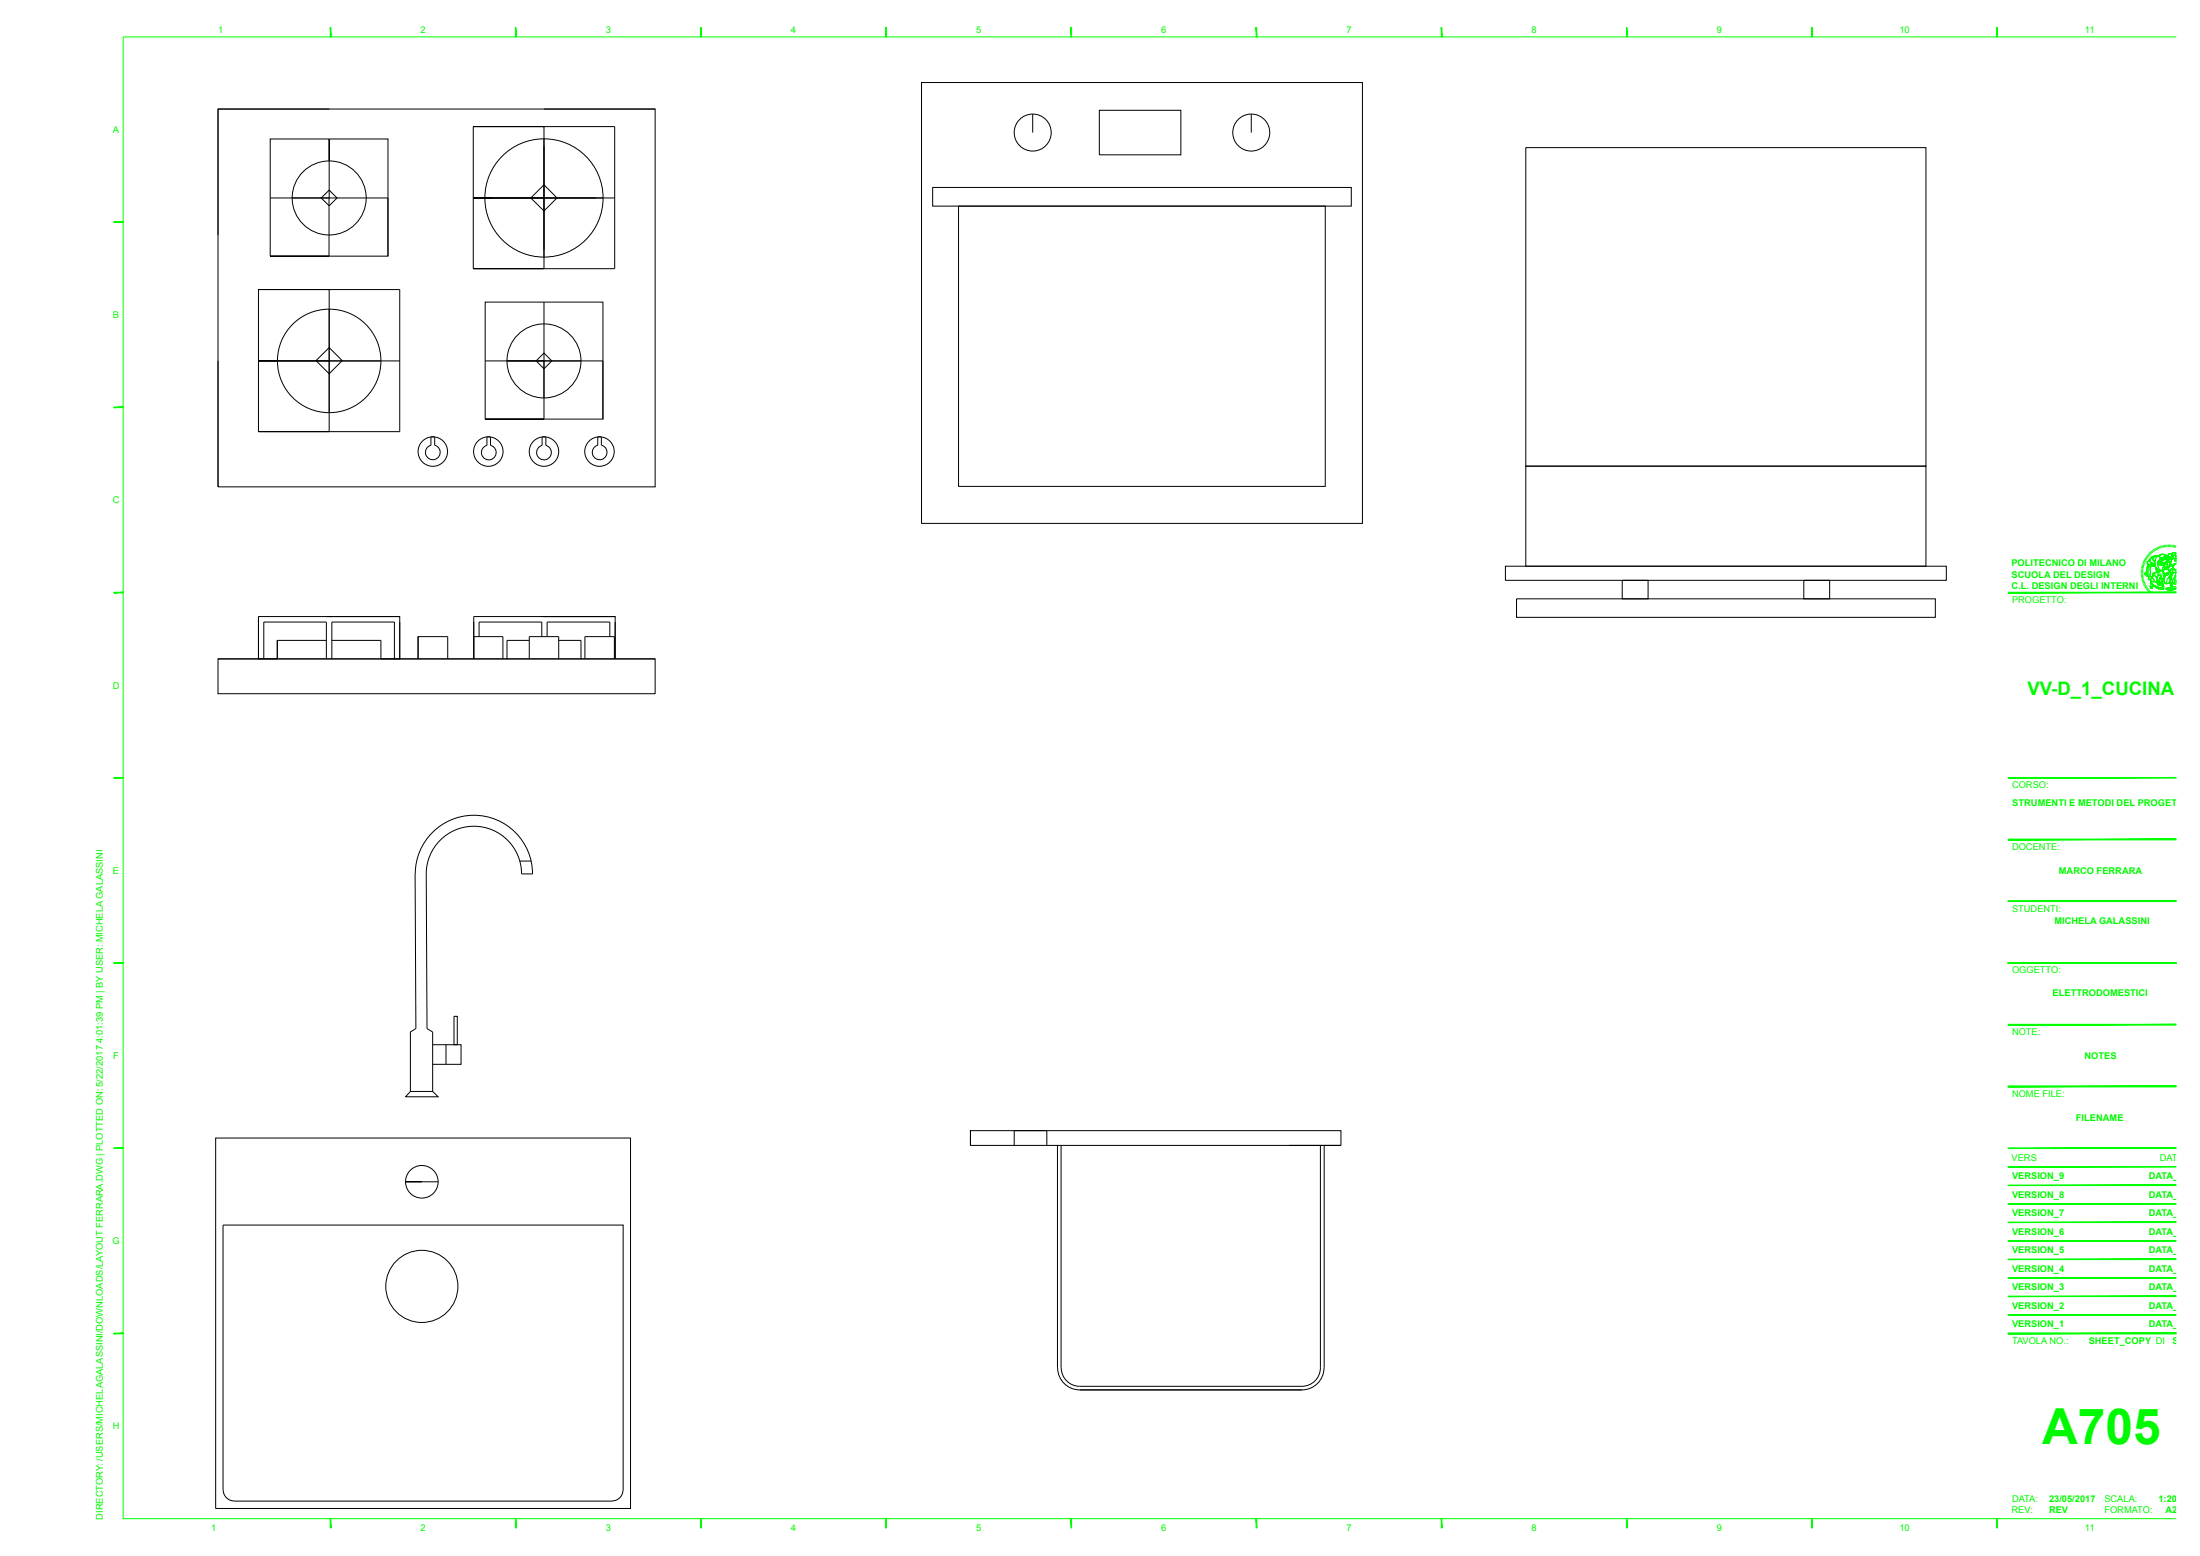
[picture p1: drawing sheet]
<svg xmlns="http://www.w3.org/2000/svg" width="594mm" height="420mm" viewBox="0 0 594 420" stroke-linecap="round" stroke-linejoin="round" font-family="sans-serif">
<g fill="none" stroke="#000" stroke-width=".27">
<path d="M58.9 29.4h118v102h-118zM88.9 29.4h-30v34M127.8 34.2v38.3M146.9 29.4h30M146.9 37.4v32M248.8 22.3h119.1v119h-119.1zM278.8 30.8v5M296.8 29.8h22v12h-22zM337.8 30.8v5M412 39.8h108v86h-108zM73 53.4v-15.9h31.8v31.6M73 53.4v15.7"/>
<path d="M86.7 53.4l2.2-2.1 2.1 2.1-2.1 2.2zM88.8 53.3v15.8h-15.8h31.8v-15.7h-26M88.9 43.4v-5.9v15.9h-15.9M130.9 53.4h32M132.9 53.4h-5.1h38.2M143.3 53.4l3.6-3.5 3.5 3.5-3.5 3.5zM146.9 53.3v-19.1h-19.1h38.2v38.3h-38.2h19.1v-19.1h-19.1M251.8 50.6h113v5h-113zM258.8 55.6h99v75.7h-99zM69.8 78.2v38.3M58.9 97.4v34M85.3 97.3l3.6-3.5 3.5 3.5-3.5 3.6z"/>
<path d="M88.9 97.3v-19.1h-19.1h38.1v38.3h-38.1h19.1v-19.1h-19.1M88.9 83.4v28M102.8 97.4h-33h38.1M131 97.4v15.7M136.9 97.4h20M144.8 97.4l2.1-2.1 2.1 2.1-2.1 2.1zM146.9 81.5v31.6h-15.9h31.8v-15.7h-31.8M146.9 81.5h-15.9v15.9M146.9 81.5h15.9v31.6M116.4 120.2v-2a.63 .63 0 0 1 1 0v2M116.4 120.2a1.99 1.99 0 0 0-1.2 3 1.99 1.99 0 0 0 3.3 0 1.99 1.99 0 0 0-1.1-3M132.5 120.2a1.98 1.98 0 0 1 1.2 3 1.98 1.98 0 0 1-3.3 .1 1.98 1.98 0 0 1 1.1-3.1v-2a.59 .59 0 0 1 .9 0v2"/>
<path d="M146.4 120.2a1.99 1.99 0 0 0-1.2 3 1.99 1.99 0 0 0 3.2 .1 1.99 1.99 0 0 0-1-3.1v-2a.63 .63 0 0 0-1 0v2M161.4 120.2v-2a.59 .59 0 0 1 1 0v2M161.4 120.2a1.99 1.99 0 0 0-1.1 3 1.99 1.99 0 0 0 3.2 0 1.99 1.99 0 0 0-1.1-3M412 125.8h108v27h-108zM406.5 152.8h119v3.8h-119zM438 156.6h7v5h-7zM487 156.6h7v5h-7zM58.9 177.9h118v9.4h-118zM58.9 177.9h118M69.8 166.4v11.5h5.1M69.8 166.4h38.1v11.5h-5.1v-5h-13.2M69.8 166.4v11.5"/>
<path d="M71.2 177.9v-10h16.9v10M74.9 172.9v5M88.1 172.9h-13.2v5M88.1 166.4h19.8M89.6 177.9v-10h16.9v10M107.9 167.9v10M112.9 171.8v6.1v-6.1h8v6.1M127.9 171.8h7.9v6.1M129.3 171.8v-3.9h17v3.9M142.9 177.9v-6.1h8v6.1M142.9 172.9h-6v5M146.3 166.4h19.8"/>
<path d="M147.7 171.8v-3.9h17v3.9M150.9 172.9h6v5M157.9 177.9v-6.1h8v6.1M166.1 167.9v10v-11.5h-38.2v11.5M409.5 161.6h113v5h-113zM112.1 235.9l.2 41.7-1.5 1v16M140.3 232.4h3.1M143.8 235.9a15.8 15.8 0 0 0-15.8-15.8 15.8 15.8 0 0 0-15.9 15.8M143.8 235.9h-3a12.9 12.9 0 0 0-12.8-12.9 12.9 12.9 0 0 0-12.9 12.9l.2 41.7 1.5 1v16M122.6 274.3h.9v7.7h-.9zM110.8 294.6h6l1.5 1.4h-8.8zM116.8 282h7.7v5.3h-7.7"/>
<path d="M120.4 282v5.3M58.2 307.2h112v100h-112zM113.9 319h-4.4h8.8M262 305.2v4v-4h100.1v4M262 309.2h100.1h-14.1M273.8 309.2v-4h8.8v4M285.5 309.2v60M286.5 309.2v60M356.5 309.2v60a5 5 0 0 1-5 5h-60a5 5 0 0 1-5-5M357.5 309.2v60M357.5 369.2a6 6 0 0 1-6 6h-60a6 6 0 0 1-5.9-6M60.2 402.2v-71.5h108.1v71.5"/>
<path d="M60.3 402.2a2.96 2.96 0 0 0 2.9 2.9M63.2 405.2h102M168.2 402.2a2.96 2.96 0 0 1-3 2.9"/>
<circle cx="278.8" cy="35.8" r="5"/>
<circle cx="337.8" cy="35.8" r="5"/>
<circle cx="88.9" cy="53.4" r="10"/>
<circle cx="146.9" cy="53.4" r="16"/>
<circle cx="88.9" cy="97.4" r="14"/>
<circle cx="146.9" cy="97.4" r="10"/>
<circle cx="116.9" cy="121.9" r="4"/>
<circle cx="131.8" cy="121.9" r="4"/>
<circle cx="146.9" cy="121.9" r="4"/>
<circle cx="161.9" cy="121.9" r="4"/>
<circle cx="113.9" cy="319" r="4.4"/>
<circle cx="113.9" cy="347.2" r="9.7"/>
</g>
<g fill="none" stroke="#0f0" stroke-width=".27">
<path d="M578 154.2l.7 .1M578 154.6h.7M578 155h.7M578 153.9l.7 .1M578.1 153.6h.7M578.1 153.2l.7 .1M578.2 152.8l.7 .2M578.3 152.5l.7 .2M578.4 152.2l.7 .2M578.5 151.8l.6 .3M578.7 151.5l.6 .3M578.7 155.2l-.7 .1"/>
<path d="M578.7 155.6l-.6 .1M578.8 151.2l.6 .3M578.8 155.9l-.7 .1M578.8 156.2l-.6 .2M578.9 156.6l-.6 .1M579 150.8l.6 .4M579 156.9l-.6 .2M579.1 157.2l-.6 .2M579.2 150.5l.5 .4M579.3 157.4l-.7 .3M579.4 150.3l.5 .3M579.4 157.7l-.6 .3"/>
<path d="M579.6 158l-.6 .4M579.6 150l.5 .4M579.7 158.3l-.6 .4M579.8 149.7l.5 .4M579.9 158.6l-.5 .4M580 149.4l.5 .5M580.1 158.8l-.5 .5M580.3 149.2l.5 .5M580.3 159.1l-.5 .4M580.5 159.4l-.5 .4M580.5 148.9l.5 .5M580.7 159.6l-.5 .5"/>
<path d="M580.8 148.7l.5 .5M581 159.8l-.5 .5M581.1 148.5l.4 .5M581.4 148.3l.4 .5M581.7 148.1l.4 .5M582 147.9l.3 .6M582.3 147.7l.3 .6M582.7 147.6l.2 .6M583 147.5l.2 .6M583.3 147.3l.2 .7M583.7 147.2l.1 .7M584 147.2l.2 .6"/>
<path d="M584.3 147.1l.2 .7M584.7 147l.1 .7M585.1 147v.7M585.4 153.1l-.8-.1-.3-.2-.2 .3-.3 1.1 .3 .1 .5-.7 1.1 .2 .2 .4v.2l-.4 .3v.3l-.4 .3-.6-.4M585.4 147v.7M585.8 147v.7M586.1 147v.7M586.5 147l-.1 .7M586.8 147.1v.7M587.2 147.1l-.1 .7M587.6 147.2l-.2 .7M581.2 160l-.4 .5"/>
<path d="M581.5 160.2l-.5 .6M581.7 160.4l-.4 .6M582 160.6l-.4 .6M582.3 160.8l-.3 .5M582.6 160.9l-.3 .6M582.9 161l-.3 .7M583.2 161.2l-.2 .6M583.5 161.3l-.2 .6M583.8 161.4l-.2 .6M584.1 161.4l-.1 .7M584.4 161.5l-.1 .7M584.8 161.6l-.1 .6"/>
<path d="M585.1 161.6l-.1 .7M585.4 161.6v.7M585.7 161.6v.7M586 161.6l.1 .7M586.4 161.6l.1 .6M586.7 161.6l.1 .6M587 161.5l.1 .6M587.4 161.4l.1 .7M587.7 161.3v.1"/>
</g>
<path d="M585.4 153.1l.8-.4-.1-.3 .7 .1-.1 .5 .2 .6-.3 .6 .2 .4-.4 .6-.4 .1-.2 .6h-.3l.2 .2h.3v.4l.2-.3-.3 1.2-1.1 .2-.8-.7 .6-1.5" fill="none" stroke="#0f0" stroke-width=".27"/>
<path d="M584.6 155.2v.2M584.6 153.6l-.6 .4 .4 1 1.1-.5a.21 .21 0 0 0 .3 0 .21 .21 0 0 0 .1-.3h-.1" fill="none" stroke="#0f0" stroke-width=".27"/>
<path d="M584.6 153.6l1 .2 .2 .4M586.5 150.5l.3-.6 .6-.2 .2 .5-.3 .5v.7l.3-.3 .1-.6-.2 .7 .2 .5M587.7 152l-1 .7 .1 .8 .6 .5h.3M587.7 154.4l-.3 .6a.25 .25 0 0 0-.1 .4 .25 .25 0 0 0 .4 .1l-.5 .1v1l-.2 .8 .1 .2h.6M587.7 158.7l-1.8 .4v.4l1.8-.6M587.7 156.5v.9M587.7 149.5l-.5-.3h-.5l-.4 1" fill="none" stroke="#0f0" stroke-width=".27"/>
<path d="M586.3 150.2l.1 .8 .1-.5M586.3 157.4l.2-.1 .1 1.2-.3-.7-.3 .7zM586.8 154.6l.9-.2-.6 1.4-.6 .8v.8h-.2l-.3 .6-.1-1zM586.8 149.9l.6-.2 .2 .5-.3 .5-.5 .1-.2-.2zM587.7 158.5l-.9-.2-2 .5 1.1 .3 1.8-.4" fill="none" stroke="#0f0" stroke-width=".27"/>
<path d="M586 155.3l.4-.1-.1 .9-.3 .4v-.4h-.3l-.2-.2 .4-.1z" fill="none" stroke="#0f0" stroke-width=".27"/>
<path d="M585.8 149.5l-.4 .2v.5l.8 .6 .1 .7-.3 .4 .1 .5" fill="none" stroke="#0f0" stroke-width=".27"/>
<path d="M584.4 154.9l1.2-.4-.1 .5-.4 .2-.6-.1zM584.7 150.8l.9-.2a.29 .29 0 0 1-.1 .5 .29 .29 0 0 1-.4-.2zM584.8 158.8l1.1 .3v.3l-1.1-.3zM585 151.6l.5-.1 .3 .3 .1 1-.2 .2h-.5zM585.2 150.4l.2-.2 .3 .1 .3 .5-.3 .1-.1-.3h-.4zM585.5 151.4l-.8 .3-.2 .8-.2 .2 .3 .4h.3M585.8 149.5l.7-.1-.2 .6 .1 1 .2-.5 .2 .3 .5-.1v.7l.2-.2 .2 .5M587.7 152l-.9 .5" fill="none" stroke="#0f0" stroke-width=".27"/>
<path d="M585.5 151.4l.3 .2 .3 .7a.26 .26 0 0 1 0 .4 .26 .26 0 0 1-.4 0l.2-.5" fill="none" stroke="#0f0" stroke-width=".27"/>
<path d="M582.9 150.1l.6-.5h.8l.5 .2 .2 .5M585.9 152.2l-.2-.6-.6-.1-.2 .4 .3 .8-.1 .4h-.2" fill="none" stroke="#0f0" stroke-width=".27"/>
<path d="M582.8 151.9l.7-.3 .3 .2-.3 .2 .1 .5-.6-.1zM582.9 150.1l.7 .6 .7-.3 .1-.2 .4 .3 .2-.2M583.5 151.9l.9 .1-.3 .1v.4l-.3 .1-.3-.2zM584.4 151l.3-.5-.3-.3-.5 .4-.7-.1-.1 .6" fill="none" stroke="#0f0" stroke-width=".27"/>
<path d="M581.3 154.8l1.1-.4 .3 .2 .3-.5h.6l.5 .3 .5 .9-.3 .7-.8 .3-.4-.1 .4-.5-.2-.4-.4-.2-.3 .3a.26 .26 0 0 1-.1 .3 .26 .26 0 0 1-.3 .1l-.2-.2a.31 .31 0 0 0-.2-.3 .31 .31 0 0 0-.4 .1l-.2-.2zM582.4 156.4l.3-1.2 .3-.1 .3 .2 .2 .4-.3 .1-.4 1.2 .7 .4M584.4 151l-.3 .2-.4-.2-.6 .1" fill="none" stroke="#0f0" stroke-width=".27"/>
<path d="M583.5 157.4l.1 .3-.4-.3 .3 .5-.4-.4 .1 .5-.2-.3-.3 .2 .1-.3-.3-.2" fill="none" stroke="#0f0" stroke-width=".27"/>
<path d="M581.3 151.1v-.4l.5-.5 1-.1 .4 .3v.5l-.7 1.1 .5 1.8M582.4 156.4l.1 1M582.7 151.4l1-.4-.2 .6-1 .5z" fill="none" stroke="#0f0" stroke-width=".27"/>
<path d="M581.3 151.1l.6 .3v1.4l.5 .8v.8l.2 .2 .3-.1 .1-.4h.5l-.5-.3M582.4 154.4v-.8l-.5-.8h-1.2l-.2 .5 .2 1.2-.2 .7" fill="none" stroke="#0f0" stroke-width=".27"/>
<path d="M579.8 152.1l-.1-.3 .8-.8v.5l.2 .4 1.1 .3-.7 .3-1.3-.3M579.9 152.3l1.5 .2a.22 .22 0 0 1 .3-.3 .22 .22 0 0 1 .2 .3v.3h-1.4l-.6-.1zM582.4 154.4l-1.1 .4-.1 .4 .2 .2-.2 .1a.24 .24 0 0 1-.2 .3 .24 .24 0 0 1-.3-.1l-.2-.5" fill="none" stroke="#0f0" stroke-width=".27"/>
<path d="M579.8 152.1v.1M580.7 158.7l-.2-.4 .4-.9 .7 .6 1.3 .6 .8-.1 .4-.5 .1 .3-.1 .6" fill="none" stroke="#0f0" stroke-width=".27"/>
<path d="M580.7 158.7l.3 .1 .1-.2-.2-.2 .5-.3 1.3 .8 .8 .2 .6-.2" fill="none" stroke="#0f0" stroke-width=".27"/>
<path d="M580.5 151.5l.1-.7 .5-.5 1.4-.2-.9 .2-.4 .5 .1 .3 .6 .3-.1 .8" fill="none" stroke="#0f0" stroke-width=".27"/>
<path d="M580.5 151.5l.2 .4 1.1 .3M580.7 156.7l.6 .3h.8a.21 .21 0 0 1 .3-.1 .21 .21 0 0 1 0 .3l.4 .4-.1 .3 .3-.2 .2 .3-.1-.5 .4 .4" fill="none" stroke="#0f0" stroke-width=".27"/>
<path d="M583.7 156.8l-.2-.5-.4-.1-.3 .7 .8 .7-.4-.2 .3 .5" fill="none" stroke="#0f0" stroke-width=".27"/>
<g fill="none" stroke="#0f0" stroke-width=".27">
<path d="M580.1 152.7l-.3 .6-.1 1.4-.3 .5 .3 .3M580.2 152.9l.2-.1a.21 .21 0 0 1 .3 0 .21 .21 0 0 1-.1 .3v2.5l-.4 .1-.3-.2a.21 .21 0 0 1-.2-.2 .21 .21 0 0 1 .2-.3l.1-1.6zM580.7 156.7l.1 .6 .5 .5 1.9 .8 .5-.1 .3-.4-.3-1.3M581.2 155.5l.2-.1a.65 .65 0 0 1 .9 .4l.1 .6a.54 .54 0 0 1-.2 .6 .54 .54 0 0 1-.6 0l-.8-.1-.3-.6 .7-.2zM581.9 152.8h-1.6a.62 .62 0 0 0-.6 .2 .62 .62 0 0 0-.1 .6l-.1 .8-.5 .6 .3 .3M583.9 151.9l.5 .1-.3 .1v.4l-.6-.1v-.5h.5l-.2 .1M584 156.9l.8 .6M584.3 150.5l.2 .2M584.4 150.6l-.1 .1M585.2 156l-.4 1.5 1.1-.2M585.2 154.7l.2 .1M585.3 154.8h.1"/>
<path d="M585.5 150.7l-.4-.1-.4 .2 .6 .3 .4-.1-.2-.4 .1 .2M586.1 150.4l.1 .4M586.8 150.2l.2 .1M586.9 150.3h-.1M587.2 150.4h.2M587.3 150.4v.1M587.5 153.6l.1 .1M587.7 155.4v.1a.73 .73 0 0 0-.5 1l-.2 1 .7 .1M587.7 156.5v.9M587.7 153.6l-.3 .1"/>
</g>
<g fill="none" stroke="#0f0" stroke-width=".27">
<path d="M584.8 158.8v.3l1.2 .4 1.7-.5M585.4 151.7l-.2 .2M585.9 152.1l-.2 .1M585.9 159.1v.3M586 155.9l-.1 .5 .3-.2M586.2 155.7l-.1 .2-.1-.2M586.2 153.4l-.2 1.3M586.2 152.6l.5 .2M586.3 154.5l-.3 .4v.4M586.4 150.8v.2l.1-.1 .3-1 .6-.2 .2 .5-.4 1.1 .2-.1M586.4 155.2l-.4 .1-.2 .6h-.3l.2 .2h.3M586.6 150.5l.2 .3 .5-.1"/>
<path d="M586.8 154.5l-.9 2.5 .1 1 .5-.7 .1 1.4-.3-.9-.4 1.1 .1-.9M586.8 150.6l.2 .1M586.8 153.6l-.2 .4 .1 .5 1-.1-.6 1.4-.6 .8v.8M586.9 150.5h.1M587.5 151.2l.2 .5M587.7 152l-.1 .1M587.7 152.1l-.7 .2-.3 .4v.3M587.7 152.3h-.5l-.4 .6v.6l.6 .5h.3M587.7 158.7l-1.8 .4-1.1-.3M587.7 158.5l-.9-.2-2 .5"/>
</g>
<path d="M584.3 156.3l.1 .9M584.3 152.9l-.4 .4-.1 .8M585.2 150.6l.2-.4 .3 .1 .3 .3v.2l-.3 .1M585.3 151.4h.3l.3 .2 .3 1.1-.3 .1-.2-.3M585.5 153.1v.7M585.9 151.9v.6l-.7-.1M586 150.8l.2-.1 .1 .2-.3 1M586.5 149.4l-.8 .1-.3 .7M587.7 149.5l-.5-.3-.6 .1-.3 .7 .1 .8M587.7 150.5l-.3 .7" fill="none" stroke="#0f0" stroke-width=".27"/>
<path d="M584 155l.2 .6-.1 .4-.4 .3-.5-.1M584 154.3v-.3l.5-.4h.5l.7 .2 .2 .4v.3l-.4-.1M585.2 155.1h.1M585.3 151.4l-.4 .1-.3 .3-.3 .9 .3 .4h.5l.1-.1-.2-1.4 .5-.1 .2 .3M585.3 155h.1M585.6 154.5l-.1 .5-.4 .2-.5-.2" fill="none" stroke="#0f0" stroke-width=".27"/>
<path d="M580.9 157.4l-.4 .9 .3 .5h.2l.1-.2-.2-.2 .4-.3 .8 .5M583.5 154.1l.6 .2 .4 .7v.6l-.4 .4M583.5 156.3l.6 1.6-.4 .6-.7 .1M585.5 154.4l-1 .5" fill="none" stroke="#0f0" stroke-width=".27"/>
<path d="M580.6 156.4l.2 .5 .5 .1 1.1-.1v.5l.4 .2-.1 .3 .3-.2 .2 .3-.1-.5 .4 .4-.3-.5 .4 .2M580.7 156.7v.6l.6 .5 2.2 1M581.6 155.2l.8 .7M584.1 158l.1 .8-.2 .3-1.2-.2-.7-.3" fill="none" stroke="#0f0" stroke-width=".27"/>
<path d="M581 155.8l-.4-.2-.4 .1-.1 .7 .2 .1 .5-.4h.5l.4 .6M581.7 155.2l-.5 .4-.2 .3 .2 .2M582.4 156.9l.2-1.5 .3-.3 .4 .2 .2 .4-.3 .1-.4 1.2 .8 .6M582.4 154.4l-1 .3-.2 .2 .2 .5M582.8 151.9l.2 .5 .6 .1M582.9 150.1l.8-.5 .9 .1 .4 .4a.26 .26 0 0 1-.1 .4 .26 .26 0 0 1-.4-.2l-.1-.1-.1 .2M583.6 151.6l.2 .3M584.2 151h.1" fill="none" stroke="#0f0" stroke-width=".27"/>
<path d="M582.5 150.1l-.7 .1-.5 .4v.5l.6 .3M583 151.3l.2-.4-.2-.7-1.1-.2-.8 .3-.5 .5-.1 .7 .2 .4 1 .3M583.6 151.4v.2l-1.1 .5M583.7 151v.4l-.3 .2M584.3 150.4l-.6 .3-.5-.2M584.7 150.4l-.2 .6-.4 .2-.4-.2-.5 .1" fill="none" stroke="#0f0" stroke-width=".27"/>
<path d="M581.9 151.2v1.6l.5 .8v.8l.2 .2 .3-.1 .1-.4h.5l-.7-.6-.3-1.4 .5-.8" fill="none" stroke="#0f0" stroke-width=".27"/>
<g fill="none" stroke="#0f0" stroke-width=".27">
<path d="M587.7 10h-554.4v399.9h554.4M579.9 152.2v.5M580.3 152.8l-.3 .5v1.5l-.3 .7 .8 .1M580.5 151l-.8 .8 .3 .5 1.3 .2 .5-.3M580.7 152.8l-.2 .5 .1 2.3M582 153.1l.3 1.4M582.3 150.4l-.4 .8M583.6 154.9l-.7 .2M583.8 154.6l.7 .5M584.5 155.7l-.3 .9-.4 .5M584.6 155l-.1 .1M585.6 151.6l.3 .3-.2 .1"/>
<path d="M585.9 152.8l-.2 .2h-.5M586.5 153.4l-.5 .9"/>
</g>
<g fill="#fff" stroke="#fff" stroke-width=".27">
<path d="M567.2 159.9h20.5v2.9z"/>
<path d="M567.2 164.3h20.5v-1.5zM567.2 159.9l20.5 2.9-20.5 1.5z"/>
</g>
<path d="M587.7 159.9h-20.5v4.4h20.5" fill="none" stroke="#fff" stroke-width=".27"/>
<g fill="#0f0" stroke="#0f0" stroke-width=".27">
<path d="M542.2 360h45.5v-.2zM542.2 359.8h45.5l-45.5 .2z"/>
<path d="M542.2 360h45.5v-.2zM542.2 359.8h45.5l-45.5 .2z"/>
<path d="M542.2 355l45.5-.2zM542.2 354.8h45.5z"/>
<path d="M542.2 350l45.5-.1zM542.2 349.9h45.5z"/>
<path d="M542.2 345l45.5-.1zM542.2 344.9h45.5z"/>
<path d="M542.2 340l45.5-.1zM542.2 339.9h45.5z"/>
<path d="M542.2 335l45.5-.1zM542.2 334.9h45.5z"/>
<path d="M542.2 330l45.5-.1zM542.2 329.9h45.5z"/>
<path d="M542.2 325l45.5-.1zM542.2 324.9h45.5z"/>
<path d="M542.2 320l45.5-.1zM542.2 319.9h45.5z"/>
<path d="M542.2 226.5v.2l45.5-.2zM542.2 226.7l45.5-.2v.2z"/>
<path d="M542.2 243.2v.1l45.5-.1zM542.2 243.3l45.5-.1v.1z"/>
<path d="M542.2 243.3h45.5v-.1zM542.2 243.2h45.5l-45.5 .1z"/>
<path d="M542.2 260h45.5v-.1zM542.2 259.9h45.5l-45.5 .1z"/>
<path d="M542.2 159.9v.1l45.5-.1zM542.2 160l45.5-.1v.1z"/>
<path d="M542.2 260h45.5v-.1zM542.2 259.9h45.5l-45.5 .1z"/>
<path d="M542.2 276.7h45.5v-.2zM542.2 276.5h45.5l-45.5 .2z"/>
<path d="M542.2 260h45.5v-.1zM542.2 259.9h45.5l-45.5 .1z"/>
<path d="M542.2 260h45.5v-.1zM542.2 259.9h45.5l-45.5 .1z"/>
<path d="M542.2 209.9v.1l45.5-.1zM542.2 210l45.5-.1v.1z"/>
<path d="M542.2 293.3h45.5v-.1zM542.2 293.2h45.5l-45.5 .1z"/>
<path d="M542.2 293.3h45.5v-.1zM542.2 293.2h45.5l-45.5 .1z"/>
<path d="M542.2 315l45.5-.1zM542.2 314.9h45.5z"/>
<path d="M542.2 310h45.5v-.2zM542.2 309.8h45.5l-45.5 .2z"/>
<path d="M439.1 7.4l.2 2.6v-2.6zM439.1 7.4l.2 2.6h-.2z"/>
<path d="M389.1 7.4l.2 2.6v-2.6zM389.1 7.4l.2 2.6h-.2z"/>
<path d="M489.1 7.4l.2 2.6v-2.6zM489.1 7.4l.2 2.6h-.2z"/>
<path d="M539.1 7.4l.2 2.6v-2.6zM539.1 7.4l.2 2.6h-.2z"/>
<path d="M30.8 260h2.5v-.1zM30.8 259.9h2.5l-2.5 .1z"/>
<path d="M30.8 210h2.5v-.1zM30.8 209.9h2.5l-2.5 .1z"/>
<path d="M30.8 160h2.5v-.1zM30.8 159.9h2.5l-2.5 .1z"/>
<path d="M30.8 110h2.5v-.1zM30.8 109.9h2.5l-2.5 .1z"/>
<path d="M30.8 60h2.5v-.2zM30.8 59.8h2.5l-2.5 .2z"/>
<path d="M30.8 360h2.5v-.2zM30.8 359.8h2.5l-2.5 .2z"/>
<path d="M30.8 310h2.5v-.2zM30.8 309.8h2.5l-2.5 .2z"/>
<path d="M339.2 7.4l.1 2.6v-2.6zM339.2 7.4l.1 2.6h-.1z"/>
<path d="M289.2 7.4l.1 2.6v-2.6zM289.2 7.4l.1 2.6h-.1z"/>
<path d="M239.2 7.4l.1 2.6v-2.6zM239.2 7.4l.1 2.6h-.1z"/>
<path d="M189.2 7.4l.1 2.6v-2.6zM189.2 7.4l.1 2.6h-.1z"/>
<path d="M139.2 7.4l.1 2.6v-2.6zM139.2 7.4l.1 2.6h-.1z"/>
<path d="M89.2 7.4l.1 2.6v-2.6zM89.2 7.4l.1 2.6h-.1z"/>
<path d="M439.1 409.9l.2 2.5v-2.5zM439.1 409.9l.2 2.5h-.2z"/>
<path d="M389.1 409.9l.2 2.5v-2.5zM389.1 409.9l.2 2.5h-.2z"/>
<path d="M489.1 409.9l.2 2.5v-2.5zM489.1 409.9l.2 2.5h-.2z"/>
<path d="M539.1 409.9l.2 2.5v-2.5zM539.1 409.9l.2 2.5h-.2z"/>
<path d="M339.2 409.9l.1 2.5v-2.5zM339.2 409.9l.1 2.5h-.1z"/>
<path d="M289.2 409.9l.1 2.5v-2.5zM289.2 409.9l.1 2.5h-.1z"/>
<path d="M239.2 409.9l.1 2.5v-2.5zM239.2 409.9l.1 2.5h-.1z"/>
<path d="M189.2 409.9l.1 2.5v-2.5zM189.2 409.9l.1 2.5h-.1z"/>
<path d="M139.2 409.9l.1 2.5v-2.5zM139.2 409.9l.1 2.5h-.1z"/>
<path d="M89.2 409.9l.1 2.5v-2.5zM89.2 409.9l.1 2.5h-.1z"/>
</g>
<text font-size="13.4" fill="#00f900" x="551.4" y="389.7">A705</text>
<text font-size="5" fill="#00f900" x="547.4" y="187.7">VV-D_1_CUCINA</text>
<g font-size="2.5" fill="#00f900">
<text x="58.9" y="8.8">1</text>
<text x="113.6" y="8.8">2</text>
<text x="163.6" y="8.8">3</text>
<text x="213.6" y="8.8">4</text>
<text x="263.5" y="8.8">5</text>
<text x="313.5" y="8.8">6</text>
<text x="363.5" y="8.8">7</text>
<text x="413.5" y="8.8">8</text>
<text x="463.5" y="8.8">9</text>
<text x="512.8" y="8.8">10</text>
<text x="562.9" y="8.8">11</text>
<text x="30.5" y="35.8">A</text>
<text x="30.5" y="85.8">B</text>
<text x="30.5" y="135.8">C</text>
<text x="543.1" y="152.9">POLITECNICO DI MILANO</text>
<text x="543.1" y="155.9">SCUOLA DEL DESIGN</text>
<text x="543.1" y="158.9">C.L. DESIGN DEGLI INTERNI</text>
<text x="543.2" y="162.7">PROGETTO:</text>
<text x="30.5" y="185.9">D</text>
<text x="543.2" y="212.7">CORSO:</text>
<text x="543.3" y="217.6">STRUMENTI E METODI DEL PROGETTO</text>
<text x="543.2" y="229.4">DOCENTE:</text>
<text x="30.5" y="235.8">E</text>
<text x="555.9" y="235.8">MARCO FERRARA</text>
<text x="543.2" y="246.1">STUDENTI:</text>
<text x="554.7" y="249.5">MICHELA GALASSINI</text>
<text x="543.2" y="262.7">OGGETTO:</text>
<text x="554.2" y="268.9">ELETTRODOMESTICI</text>
<text x="543.2" y="279.4">NOTE:</text>
<text x="30.6" y="285.8">F</text>
<text x="562.8" y="285.8">NOTES</text>
<text x="543.2" y="296">NOME FILE:</text>
<text x="560.5" y="302.5">FILENAME</text>
<text x="543.1" y="313.3">VERS</text>
<text x="583.1" y="313.3">DATA</text>
<text x="543.2" y="323.3">VERSION_8</text>
<text x="543.2" y="318.3">VERSION_9</text>
<text x="580.2" y="323.3">DATA_8</text>
<text x="580.2" y="318.3">DATA_9</text>
<text x="543.2" y="328.3">VERSION_7</text>
<text x="580.2" y="328.3">DATA_7</text>
<text x="30.4" y="335.8">G</text>
<text x="543.2" y="333.3">VERSION_6</text>
<text x="580.2" y="333.3">DATA_6</text>
<text x="543.2" y="338.3">VERSION_5</text>
<text x="580.2" y="338.3">DATA_5</text>
<text x="543.2" y="343.3">VERSION_4</text>
<text x="580.2" y="343.3">DATA_4</text>
<text x="543.2" y="353.3">VERSION_2</text>
<text x="543.2" y="348.3">VERSION_3</text>
<text x="580.2" y="353.3">DATA_2</text>
<text x="580.2" y="348.3">DATA_3</text>
<text x="543.2" y="358.3">VERSION_1</text>
<text x="580.2" y="358.3">DATA_1</text>
<text x="543.2" y="362.8">TAVOLA NO.:</text>
<text x="563.9" y="362.8">SHEET_COPY DI</text>
<text x="586.5" y="362.8">SHEET_</text>
<text x="30.5" y="385.8">H</text>
<text x="543.2" y="405.4">DATA:</text>
<text x="553.2" y="405.3">23/05/2017</text>
<text x="568.2" y="405.3">SCALA:</text>
<text x="582.8" y="405.3">1:20</text>
<text x="27.8" y="410.2" transform="rotate(-90 27.8 410.2)">DIRECTORY: /USERS/MICHELAGALASSINI/DOWNLOADS/LAYOUT FERRARA.DWG | PLOTTED ON: 5/22/2017 4:01:39 PM | BY USER: MICHELA GALASSINI</text>
<text x="57" y="413.3">1</text>
<text x="113.6" y="413.3">2</text>
<text x="163.6" y="413.3">3</text>
<text x="213.6" y="413.3">4</text>
<text x="263.5" y="413.3">5</text>
<text x="313.5" y="413.3">6</text>
<text x="363.5" y="413.3">7</text>
<text x="413.5" y="413.3">8</text>
<text x="463.5" y="413.3">9</text>
<text x="512.8" y="413.3">10</text>
<text x="543.1" y="408.3">REV:</text>
<text x="553.2" y="408.3">REV</text>
<text x="562.9" y="413.3">11</text>
<text x="568.2" y="408.3">FORMATO:</text>
<text x="584.7" y="408.3">A2</text>
</g>
</svg>
